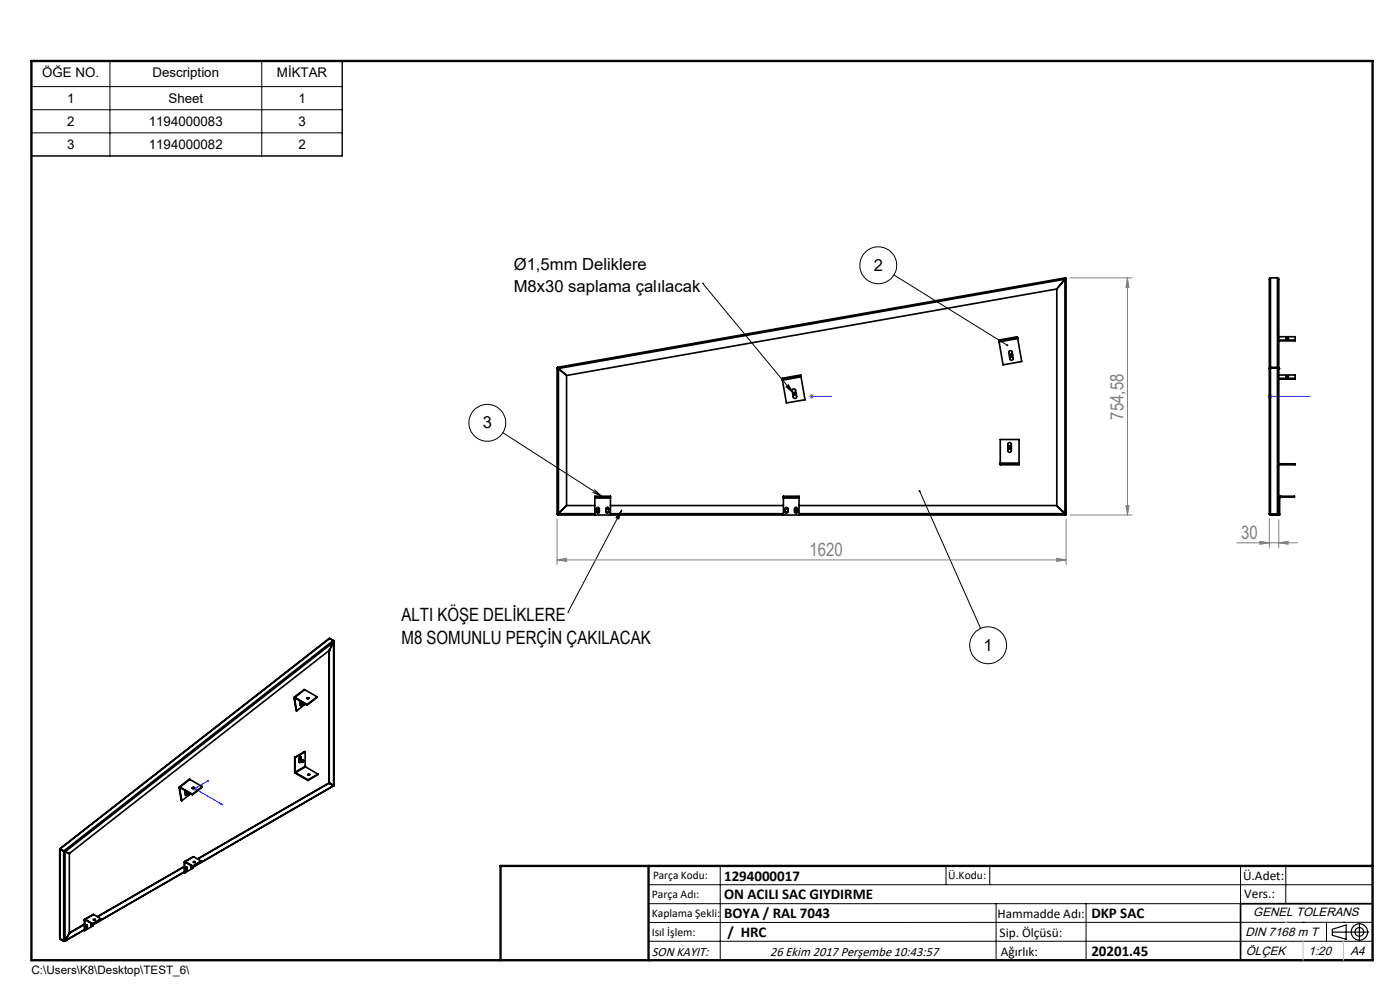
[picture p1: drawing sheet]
<svg xmlns="http://www.w3.org/2000/svg" width="297mm" height="210mm" viewBox="0 0 297 210" stroke-linecap="round" stroke-linejoin="round" font-family="sans-serif">
<g fill="none" stroke="#000" stroke-width=".21">
<path d="M6.7 12.8h65.9v20.3h-65.9zM6.7 18.4h65.9M23.3 12.8v20.3M55.5 12.8v20.3M6.7 23.3h65.9M6.7 28.2h65.9M189.7 58.3l24 14.9M149 60.1h.1M149 60.1l19.3 23.3M106.7 91.8l20.9 13.5M166.8 82l.5-.4 1 1.8zM125.8 104.4l1.8 .9"/>
<path d="M126.1 103.9l1.5 1.4M131.9 108.2l-.6 1.9-.6-.3zM131.9 108.2l-11.4 21.6M195.1 104.2l12.9 29.1M120.5 129.8h.1M137.6 187.7h153.6M137.6 191.7h153.6M137.6 199.7h153.6M152.8 183.7v20M200.7 183.7v4M210 183.7v4M211.3 191.7v12"/>
<path d="M230.4 191.7v12M263.2 183.7v20M272.8 183.7v8M276.4 195.6h.1M281.4 195.6v4.1M285 195.6h.1M291.2 195.6l-153.6 .1"/>
<circle cx="186.3" cy="56.3" r="3.9"/>
<circle cx="103.4" cy="89.7" r="3.9"/>
<circle cx="209.6" cy="136.9" r="3.9"/>
</g>
<g fill="none" stroke="#000" stroke-width=".25">
<path d="M282.6 197.7h7.8M282.6 197.1l3-.9v3l-3-.8zM288.4 195.8v3.8M106.2 203.7h185"/>
<circle cx="288.4" cy="197.7" r="1.74"/>
<circle cx="288.4" cy="197.7" r=".93"/>
</g>
<path d="M172.1 84.1h.2zM172.2 84.1h.1M172.2 84.1h4.2M176.4 84.1h-.4h.4M269.3 84.1h.2zM269.4 84.1h.1M269.4 84.1h8.5M277.9 84.1h-.4h.4M43.9 165.7l.4-.1-.2 .2zM44.3 165.6l-3 1.7 6 3.4M46.9 170.6l.2-.1 .2 .2z" fill="none" stroke="#00f" stroke-width=".21"/>
<g fill="none" stroke="#808080" stroke-width=".21">
<path d="M227 58.9h13.2M239.2 58.9l.3 2.1h-.6zM239.2 58.9v50.3M171.7 84.1h1M171.8 83.7l.7 .7M172.2 83.6v1M172.5 83.7l-.7 .7M268.9 84.1h1M269.1 83.7l.7 .7M269.4 83.6v1M269.8 83.7l-.7 .7M118.2 118.8l2-.4v.7z"/>
<path d="M118.2 110.1v9.7M118.2 118.8h108M224.2 118.4l2 .4-2 .3zM226.2 110.1v9.7M227 109.2h13.2M238.9 107.2h.6l-.3 2zM262.4 115.1h12.9M267.3 114.8l2 .3-2 .4zM269.3 110v6.2M271.3 115.1l2-.3v.7zM271.3 110.2v6M40.8 167.3h1"/>
<path d="M41 166.9l.7 .7M41.3 166.8v1M41.7 166.9l-.7 .7"/>
</g>
<path d="M291.2 191.7h-28v12" fill="none" stroke="#000" stroke-width=".35"/>
<path d="M6.7 12.9h284.5v190.8h-284.5zM137.6 183.7v20M291.2 183.7h-185v20" fill="none" stroke="#000" stroke-width=".5"/>
<path d="M276.4 199.7v4M285 199.7v4" fill="none" stroke="#c0c0c0" stroke-width=".21"/>
<path d="M272.8 195.6h.1" fill="none" stroke="#c0c0c0" stroke-width=".25"/>
<g fill="#000">
<path d="M131.9 108.2l-.6 1.9-.6-.3z"/>
<path d="M166.8 82l.5-.4 1 1.8zM213.5 73.1l.1 .3h.3l-.2-.2 .2 .2a.22 .22 0 0 0-.1-.3 .22 .22 0 0 0-.3 0zM195 104a.23 .23 0 0 0-.2 .3 .23 .23 0 0 0 .4 0 .23 .23 0 0 0-.1-.3v.2z"/>
</g>
<g fill="#00f">
<path d="M176 84.1h.4zM172.1 84.1h.2z"/>
<path d="M269.3 84.1h.2zM277.5 84.1h.4z"/>
<path d="M43.9 165.7l.2 .1 .2-.2zM46.9 170.6l.4 .1-.2-.2z"/>
</g>
<g fill="#808080">
<path d="M224.2 118.4l2 .4-2 .3zM118.2 118.8l2-.4v.7z"/>
<path d="M271.3 115.1l2-.3v.7zM267.3 114.8l2 .3-2 .4z"/>
<path d="M239.2 58.9l.3 2.1h-.6zM238.9 107.2h.6l-.3 2z"/>
</g>
<g fill="none" stroke="#000" stroke-width=".35">
<path d="M225.9 59.2h.1M225.9 59.2l-107.4 19M225.9 59.2l-1.7 2.1M225.9 59.2v49.8M226 58.9l-.1 .3M226 58.9l.1 .2M226 58.9l-107.7 19M226.1 59.1l-.2 .1M226.1 59.1h.1M226.2 59.1l-.3 .1M226.2 59.1v50M269.5 58.9l-.2 .2v49.9"/>
<path d="M269.5 58.9v50.3M269.5 58.9h1.5M271 58.9l.3 .3v50h.2v-3.6M271 58.9v50.3M118.2 78.1l.3 .1M118.2 78.1h.1M118.2 78.1v31M118.3 77.9l.2 .3M118.3 77.9v.2M118.3 78.1l.2 .1M118.5 78.2h.1M118.5 78.2v30.8"/>
<path d="M118.5 78.2l1.7 1.4M120.2 79.6v27.6M169.9 79.7v.2M169.9 79.7l-4 .7M169.9 79.7v-.2l-4 .7v.2M169.9 79.9l-3.9 .7M169.9 79.9l.9 4.9-4 .7-.8-4.9M211.9 72.3v.2M214.1 74.5a.36 .36 0 0 1 .4-.1 .36 .36 0 0 1 .2 .3l.2 1.3a.36 .36 0 0 1-.2 .4 .36 .36 0 0 1-.5-.3zM215.9 71.6v.2M215.9 71.6l-.1-.2-3.9 .7v.2M215.9 71.6l-4 .7"/>
<path d="M215.9 71.8l-4 .7M215.9 71.8l.8 4.9-3.9 .7-.9-4.9M224.2 61.3v45.9M224.2 61.3l-104 18.3M269.5 78.1l-.2 .1 .2-.3h1.5l.3 .3M269.5 78.1h.1M269.5 78.1h1.5M271 78.1l.3 .1M271 78.1h.1M271.3 78.2h.1M271.3 72.1h3.4M271.3 71.4h3.4v.9h-3.4"/>
<path d="M271.3 79.5h3.4v.9h-3.4M272.8 71.8h.6zM272.8 79.9h.6zM165.9 80.4l.1 .2M168.2 82.6a.37 .37 0 0 1 .6 .2l.2 1.3a.38 .38 0 0 1-.3 .4 .38 .38 0 0 1-.4-.3l-.3-1.4zM212.2 98.2v.2M212.2 98.2v-5h4v5M212.2 98.4v.2h4v-.2M212.2 98.4h4M212.2 98.2h4M213.9 94a.39 .39 0 0 1 .7 .3v1.3a.37 .37 0 0 1-.4 .3 .37 .37 0 0 1-.4-.3zM216.2 98.2v.2"/>
<path d="M271.3 98.4h3.4v.2h-3.4M271.3 80.2h3.4M118.2 109.1h.1M118.3 109.1v.1M118.3 109.2h107.8M118.5 109l-.2 .2M118.5 109l-.2 .1M118.5 109l-.3 .1M118.5 109h.1M118.5 109h7.7M120.2 107.2l-1.7 1.8M120.2 107.2h6"/>
<path d="M126.2 105.4v.2M126.2 105.4v-.1h3.3v.1M126.2 105.6v3.6M126.2 105.4h3.3M126.2 105.6h3.3M126.5 108.2l.2-.3h.3l.1 .3M126.5 108.3l.2 .2h.3l.1-.2M126.6 107.7a.28 .28 0 0 1 .4-.1 .28 .28 0 0 1 .1 .3v.7a.3 .3 0 0 1-.3 .3 .3 .3 0 0 1-.3-.3zM128.6 108.2l.1-.3h.3l.2 .3M128.6 108.3l.1 .2h.3l.2-.2M128.6 107.8a.3 .3 0 0 1 .3-.2 .3 .3 0 0 1 .3 .3v.7a.3 .3 0 0 1-.3 .3 .3 .3 0 0 1-.3-.3zM129.5 105.4v.2"/>
<path d="M129.5 107.2h36.7M129.5 105.6v3.6M129.5 109h36.7M166.2 105.4v.2M166.2 105.4v-.1h3.3v.1M166.2 105.4h3.3M166.2 105.6h3.3M166.2 105.6v3.6M166.5 108.2l.2-.3h.3l.1 .3M166.5 108.3l.2 .2h.3l.1-.2M166.6 107.8a.3 .3 0 0 1 .3-.2 .3 .3 0 0 1 .2 .3v.7a.3 .3 0 0 1-.3 .3 .3 .3 0 0 1-.3-.3zM168.6 108.2l.1-.3h.3l.2 .3"/>
<path d="M168.6 108.3l.1 .2h.3l.2-.2M168.6 107.8a.31 .31 0 0 1 .3-.2 .31 .31 0 0 1 .3 .3v.7a.3 .3 0 0 1-.3 .3 .3 .3 0 0 1-.3-.3zM169.5 105.4v.2M169.5 107.2h54.7M169.5 105.6v3.6M169.5 109h56.4M224.2 107.2l1.7 1.8M225.9 109l.3 .1M225.9 109l.2 .2M225.9 109l.2 .1M225.9 109h.1M226.1 109.1v.1"/>
<path d="M226.1 109.1h.1M269.3 109l.2 .1M269.3 109l.2 .2M269.5 109.1h.1M269.5 109.2h1.5M269.5 109.1h1.5M271.1 109.1h-.1M271.3 109l-.3 .1M271.3 109l-.3 .2M271.3 109h.1M271.7 105.4l-.2 .2M271.7 105.3l-.4 .1v.2h.2"/>
<path d="M271.7 105.3h2.9v.1h-2.9M271.7 105.3v.1M69.8 138v28.1M69.9 138h.1M69.9 138l-55.2 43M69.9 138v28.1M69.9 135.5l-57.2 44.5M69.9 135.5l-57.1 44.5M69.9 135.5l.8 .4M70 135.5h.1M70 135.5l.8 .4M70.7 135.9l.1 .3"/>
<path d="M70.7 135.9l-57.2 44.6M70.8 135.9v.3M70.8 136.2l-57 44.5M70.8 136.2l-.9 1.8M70.8 136.2v30.4M70.8 135.9l-.1 .1M70.8 136.1v30.5M62.4 148l.1 .1M62.4 148l.5 2.8M62.5 148.1l.4 2.7M62.5 147.9l-.1 .1M62.5 147.9l2.7 1.5"/>
<path d="M62.5 147.9l.1 .2M62.5 148.1h.1M62.6 148.1h-.1M62.6 148.1l2.6 1.5M63.6 149l.2-.2 .7 .4M63.6 148.7l.1 .9M63.6 149.2l.7 .4M63.9 148.8v.1M64 149.4l-.3 .2M64 148.9v.1M64.1 149.4l-.2 .3-.2-.1M64.4 149.3l.2 .1-.2 .2z"/>
<path d="M64.4 149.6h.1M64.6 149.3h-.3v.2l.1 .1M64.6 149.3v.1M64.6 146.3l-2.2 1.6M64.6 146.3l2.7 1.5M64.6 146.3l-2.1 1.6M64.7 159.5l-2.1 1.2M64.7 159.5v3.1M64.7 159.5l-.1-.1-2.1 1.2M64.8 149.3l-1.9 1.5M65.2 149.4v.2M65.5 148.1l-.4 .1"/>
<path d="M67.3 147.8l-2.1 1.6M67.3 147.8l-2.1 1.8M38 167.1h.1M38 167.1l.6 2.8M38.1 167.1l.5 2.8M38.2 167l-.2 .1M38.2 167l2.6 1.5M38.2 167v.1M38.2 167.1h-.1M38.2 167.1l2.6 1.5M39.2 168l.2-.1 .7 .4M39.3 167.7v1h.2l.2-.2"/>
<path d="M39.3 168.2l.6 .4M39.5 167.8v.1M39.6 168.4l-.3 .3M39.7 167.9v.1M40.2 168.4h.1M40.2 168.4l-.2-.1-.1 .1v.2h.2M40.3 165.3h-.2l-2.1 1.7M40.3 165.3l2.6 1.6M40.3 165.3l-2.1 1.7M40.5 168.4l-1.9 1.5M40.7 167.1l.1-.1a.21 .21 0 0 1 .3 .1 .21 .21 0 0 1-.1 .3 .21 .21 0 0 1-.3-.2zM40.8 168.5v.1"/>
<path d="M41.2 167.2l-.2-.1-.2 .1M42.9 166.9l-2.1 1.6M42.9 166.9l-2.1 1.7M62.5 163.7l.2 .3M62.5 160.6l.1 .1M62.5 160.6v3.1M62.5 163.7l.1 .1M62.6 163.8l.1 .1M62.6 160.7v3.1M62.7 163.9l2.6 1.5M62.7 164l2.6 1.6M62.7 163.9v.1"/>
<path d="M63.5 161l.1-.1 .7 .4M63.5 161.2l.6 .4M63.7 160.5h.1M63.7 161.4l-.2 .3M63.7 160.5l.2 .1M63.7 160.5v.4M63.9 160.6l-.2-.1-.2 .2v1h.3l.1-.2M63.9 160.6v.4M64.4 161.4h-.3v.2h.2M64.7 162.6l.1 .1M64.7 162.6l-2.1 1.2M64.8 162.7l-2.1 1.2"/>
<path d="M64.8 162.7l2.7 1.5M65.3 164.4h.4M65.3 165.4v.2M67.5 164.2l-2.2 1.2M67.5 164.2l-2.2 1.4M69.8 166.1h.1M69.8 166.1l-27.9 16.1M69.8 166.1l1 .5M69.9 166.1l-28 16.1M69.9 166.1h.1M69.9 166.1l.8 .5M70.7 166.6h.1"/>
<path d="M70.8 166.6l-29.8 17.3M12.7 180.1v19.1M12.7 180.1v.1M12.7 180.2v19M12.7 180.2l.8 .4M12.7 199.2l.8 .4M12.7 180.1h.1M12.8 180l-.1 .1M12.8 180.1h.1M12.8 180l.8 .6M12.8 180v.1M12.8 199.2h.1"/>
<path d="M12.8 180.1l-.1 .1M12.8 199.2l.8 .5M13.5 180.6l.3 .1M13.5 180.6v19M13.5 180.5l.3 .2M13.5 180.5l.1 .1M13.6 180.6h.1M13.6 180.6h-.1M13.6 199.6v.1M13.7 180.6h.1M13.7 180.6l.1 .1M13.8 199.6h-.3"/>
<path d="M13.8 199.6h.1M13.8 199.6l-.2 .1M13.8 180.7l.9 .3M13.8 180.7v18.9M14.7 181h.1M14.7 198h.1M14.7 181v17M14.7 198l-.9 1.6M17.9 197.3l-4.2 2.4M17.9 196.1l-3.2 1.9M17.9 196l-3.2 1.9M17.9 195.1l.1 .1"/>
<path d="M17.9 195.1l.1 2.3M17.9 197.2l-4.1 2.4M18 195.2v2.2M18.1 195.1l-.1 .1M18.1 195l-.2 .1M18.1 195.1l1.5 .9M18.1 195v.1M18.1 195l1.5 .9M18.2 196.3l.2 .1M18.3 196.6l-.1 .1M18.3 196.6v.1M18.3 196.3v.1"/>
<path d="M18.3 196.7h-.1M18.3 196.4h.1M18.3 196.4v.2M18.4 196.2h.1M18.4 196.6l-.2 .3M18.4 196.5l-.1 .2M18.4 196.2l.1 .1M18.4 196.6l.1 .1M18.4 196.2v.4M18.5 196.3l-.1-.1-.2 .2v.6l.3-.3M18.5 196.3v.4M19.3 195.8v.6l.3-.3"/>
<path d="M19.3 196l.1 .1M19.3 196v.1M19.4 195.9l-.1 .1M19.4 196.1h-.1M19.5 196l-.2 .3M19.5 196l-.1-.1v.2M19.5 196l.1 .1M19.6 196v.1M19.6 195.9v.1M19.8 196v.4l-1.8 1M19.8 195h.1a.2 .2 0 0 1 .3-.1 .2 .2 0 0 1 0 .4 .2 .2 0 0 1-.3-.1zM19.8 195.1h.4"/>
<path d="M19.9 194l-1.9 1M19.9 194l-1.8 1M19.9 194l1.5 .9M21.4 194.9l-1.8 1M21.4 194.9l-1.8 1.1M39.1 185l-19.3 11.2M39.1 183.9l-18.4 10.6M39.1 183.8l-18.5 10.6M39.1 182.9h.1M39.1 182.9l.1 2.3M39.1 185l-19.3 11.1M39.2 182.9v2.3"/>
<path d="M39.3 182.9h-.1M39.3 182.8l-.2 .1M39.3 182.9l1.6 .9M39.3 182.8v.1M39.3 182.8l1.6 .9M39.4 184.1h.2M39.5 184.4h.1M39.5 184.4h-.1M39.5 184.1l.1 .1M39.5 184.4l-.1 .1M39.6 184.1l-.1 .3M39.6 184.4l-.2 .3"/>
<path d="M39.6 184.2l-.1 .2M39.6 184h.1M39.6 183.9v.5M39.6 184.4l.1 .1M39.7 184l-.1-.1-.2 .2v.6h.1l.2-.2M39.7 184v.5M40.5 183.6v.5l.3-.2M40.5 183.8h.1M40.6 183.8l-.1 .1M40.6 183.8h.1M40.6 183.6l-.1 .2M40.7 183.8l-.2 .3"/>
<path d="M40.7 183.8l.1 .1M40.8 183.8v.1M40.9 183.7v.1M41 183.7v.4l-1.8 1.1M41 182.8l.3-.1a.18 .18 0 0 1-.1 .3 .18 .18 0 0 1-.2-.2zM41 182.9h.4M41.1 181.7l-1.9 1.1M41.1 181.7l-1.8 1.1M41.1 181.7l1.6 1M42.7 182.7l-1.8 1M42.7 182.7l-1.8 1.1"/>
<circle cx="214.5" cy="75.4" r=".22"/>
<circle cx="214.5" cy="75.4" r=".26"/>
<circle cx="168.5" cy="83.5" r=".21"/>
<circle cx="168.5" cy="83.5" r=".27"/>
<circle cx="214.2" cy="94.9" r=".22"/>
<circle cx="214.2" cy="94.9" r=".26"/>
<circle cx="65.3" cy="148.1" r=".19"/>
<circle cx="40.1" cy="168.4" r=".14"/>
<circle cx="64.3" cy="161.5" r=".14"/>
<circle cx="65.5" cy="164.3" r=".18"/>
</g>
<g font-size="3.9" fill="#808080">
<text x="238.3" y="89" transform="rotate(-90 238.3 89)">754,58</text>
<text x="171.7" y="117.9">1620</text>
<text x="263.3" y="114.3">30</text>
</g>
<g font-size="3.9">
<text x="85.2" y="131.8">ALTI KÖŞE DELİKLERE</text>
<text x="85.2" y="136.6">M8 SOMUNLU PERÇİN ÇAKILACAK</text>
</g>
<g font-size="3.5">
<text x="109" y="57.4">Ø1,5mm Deliklere</text>
<text x="185.4" y="57.4">2</text>
<text x="109" y="61.9">M8x30 saplama çalılacak</text>
<text x="102.4" y="90.8">3</text>
<text x="208.7" y="138">1</text>
</g>
<g font-size="3.2">
<text x="153.6" y="190.8">ON ACILI SAC GIYDIRME</text>
<text x="153.6" y="186.8">1294000017</text>
<text x="153.6" y="194.8">BOYA / RAL 7043</text>
<text x="231.5" y="194.8">DKP SAC</text>
<text x="154.3" y="198.8">/ HRC</text>
<text x="231.5" y="202.8">20201.45</text>
</g>
<g font-size="2.8">
<text x="9" y="16.4">ÖĞE NO.</text>
<text x="32.4" y="16.4">Description</text>
<text x="58.7" y="16.4">MİKTAR</text>
<text x="14.2" y="21.8">1</text>
<text x="35.7" y="21.8">Sheet</text>
<text x="63.3" y="21.8">1</text>
<text x="14.2" y="26.7">2</text>
<text x="31.6" y="26.7">1194000083</text>
<text x="63.3" y="26.7">3</text>
<text x="14.2" y="31.6">3</text>
<text x="31.6" y="31.6">1194000082</text>
<text x="63.3" y="31.6">2</text>
<text x="263.7" y="186.7">Ü.Adet:</text>
<text x="263.9" y="190.5">Vers.:</text>
<text x="211.6" y="194.8">Hammadde Adı:</text>
<text x="138.3" y="202.8">SON KAYIT:</text>
<text x="163.4" y="202.8">26 Ekim 2017 Perşembe 10:43:57</text>
<text x="212.1" y="198.7">Sip. Ölçüsü:</text>
<text x="212.3" y="202.7">Ağırlık:</text>
</g>
<g font-size="2.6">
<text x="265.9" y="194.4">GENEL TOLERANS</text>
<text x="264.2" y="198.5">DIN 7168 m T</text>
<text x="264.3" y="202.6">ÖLÇEK</text>
<text x="277.6" y="202.6">1:20</text>
<text x="286.5" y="202.6">A4</text>
</g>
<g font-size="2.5">
<text x="138.3" y="190.5">Parça Adı:</text>
<text x="138.5" y="186.5">Parça Kodu:</text>
<text x="201.2" y="186.5">Ü.Kodu:</text>
<text x="138.3" y="194.5">Kaplama Şekli:</text>
<text x="138.3" y="198.6">Isıl İşlem:</text>
<text x="6.7" y="206.7">C:\Users\K8\Desktop\TEST_6\</text>
</g>
</svg>
